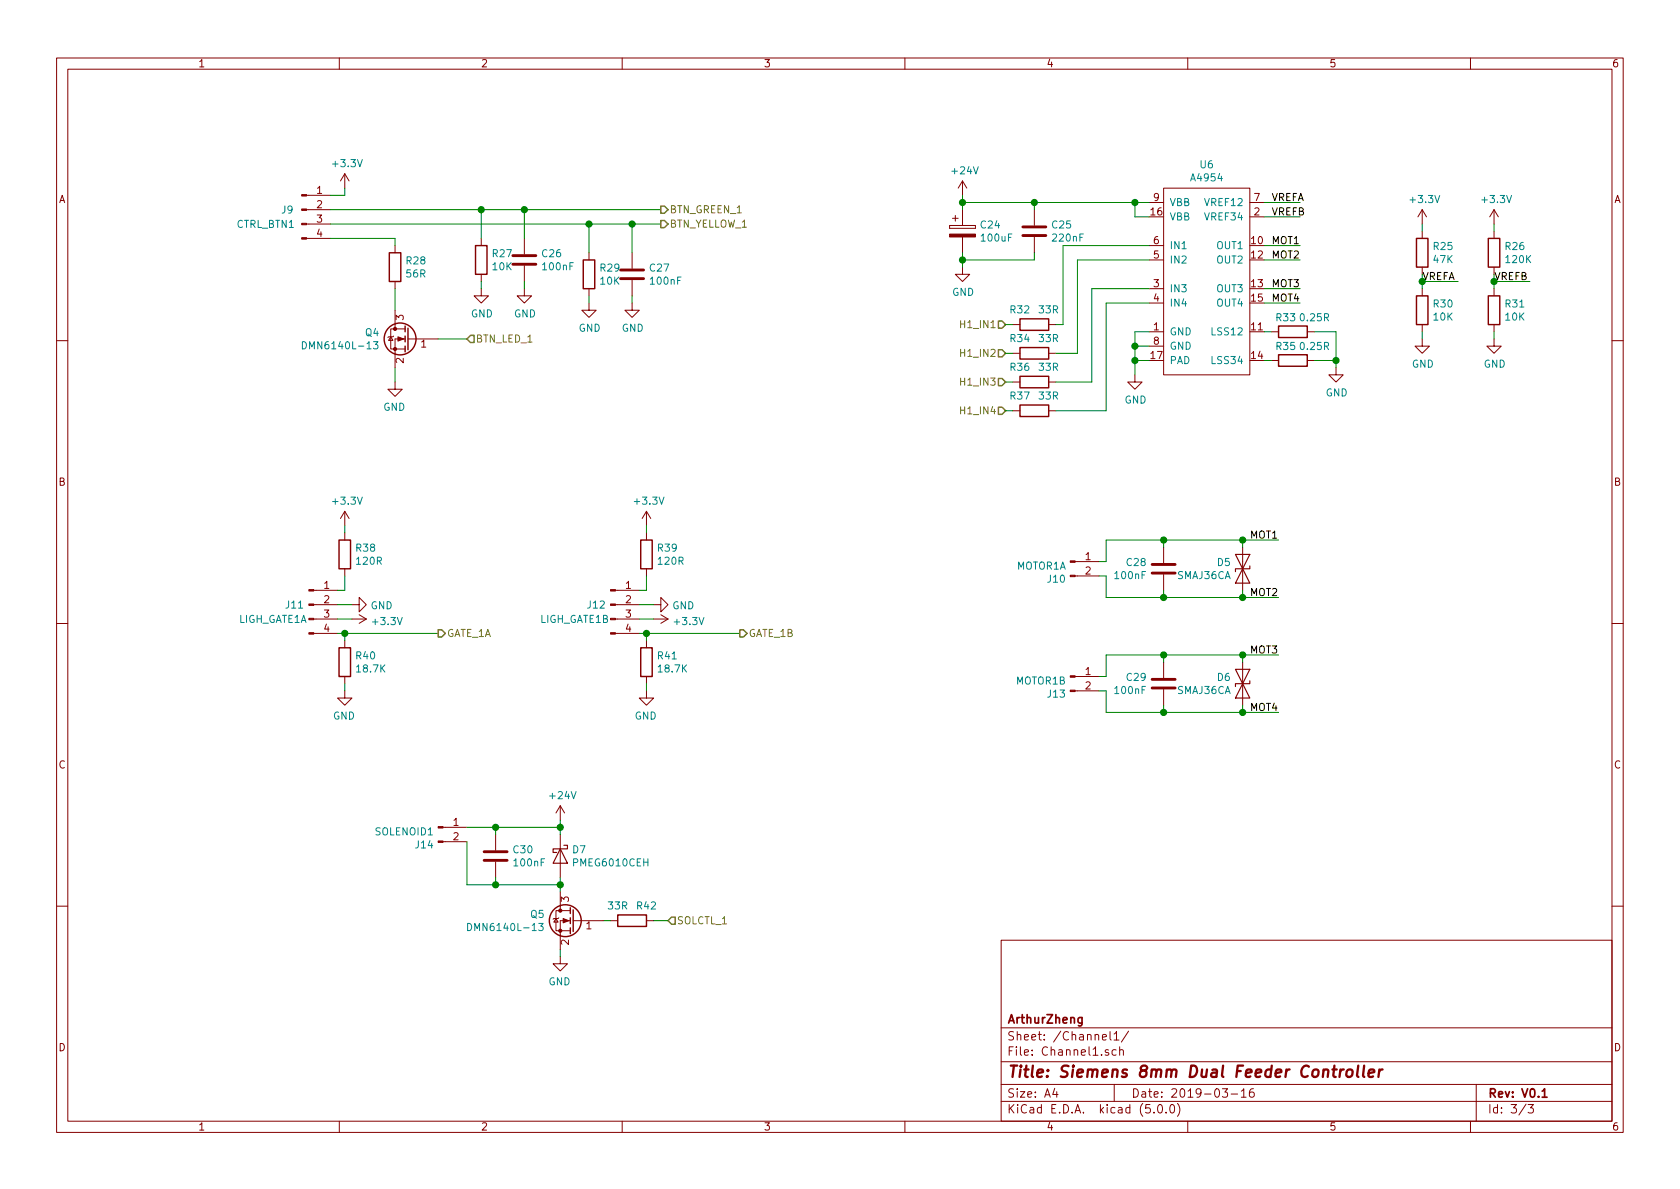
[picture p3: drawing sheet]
<svg xmlns="http://www.w3.org/2000/svg" width="297mm" height="210mm" viewBox="0 0 297 210" stroke-linecap="round" stroke-linejoin="round" font-family="sans-serif">
<g fill="none" stroke="#840000" stroke-width=".18">
<path d="M10 10.3h277v189.9h-277zM12 12.2h273v186.1h-273zM60 10.3v1.9M110 10.3v1.9M160 10.3v1.9M210 10.3v1.9M260 10.3v1.9M54.2 39.6h4.2M54.2 37.1h4.2M54.2 34.5h4.2M61 30.7l-.8 1.3M61 30.7v2.6"/>
<path d="M61 30.7l.7 1.3M167.9 39.9v.5zM167.9 39.9h4.6zM168.4 38.6h1M168.9 38.1v1M170.2 32v2.5M170.2 37.1v2.8M170.2 32l-.8 1.3M170.2 32l.7 1.3M172.5 39.9v.5zM182.9 37.1v2.8M203.2 35.8h2.5"/>
<path d="M205.7 33.3h15.3v33h-15.3zM221 38.3h2.5M221 35.8h2.5M251.5 37.1v2.5M251.5 37.1l-.8 1.2M251.5 37.1l.7 1.2M264.2 37.1v2.5M264.2 37.1l-.8 1.2M264.2 37.1l.7 1.2M54.2 42.2h4.2M69.1 59.6l.4 .6h-.8zM69.6 59.4l-.1 .2h-.8l-.1 .1"/>
<path d="M69.8 58.2h-.7v3.5h2.5M69.8 43.4v1.3M69.8 49.8v1.2M69.8 54.9v3.3M69.8 58.2h1.8M71.6 59.9h-1.8v5.1M72.1 59.9h.2M72.4 59.9h5.1M85.1 51v1.3h1.3l-1.3 1.3-1.3-1.3h1.3M85.1 42.2v1.2M85.1 48.5v1.3M92.7 51v1.3h1.3l-1.3 1.3-1.3-1.3h1.3"/>
<path d="M92.7 42.2v2.8M92.7 47v2.8M104.1 53.6v1.3h1.3l-1.3 1.2-1.2-1.2h1.2M104.1 44.7v1.3M104.1 51v1.3M111.8 53.6v1.3h1.2l-1.2 1.2-1.3-1.2h1.3M111.8 44.7v2.8M111.8 49.5v2.8M167.9 40.4h4.6zM170.2 47.2v1.3h1.2l-1.2 1.3-1.3-1.3h1.3M170.2 41.9v2.8M179.1 57.4h1.2"/>
<path d="M182.9 41.9v2.8M185.4 57.4h1.3M203.2 58.7h2.5M203.2 51h2.5M203.2 53.6h2.5M203.2 46h2.5M203.2 43.4h2.5M224.8 58.7h1.3M231.1 58.7h1.3M251.5 59.9v1.3h1.2l-1.2 1.3-1.3-1.3h1.3M251.5 40.9v1.3M251.5 47.2v1.3"/>
<path d="M251.5 51v1.3M251.5 57.4v1.3M264.2 59.9v1.3h1.2l-1.2 1.3-1.3-1.3h1.3M264.2 40.9v1.3M264.2 47.2v1.3M264.2 51v1.3M264.2 57.4v1.3M10 60.2h2M69.8 67.6v1.2h-1.2l1.2 1.3 1.3-1.3h-1.3M179.1 62.5h1.2M179.1 67.6h1.2M179.1 72.6h1.2"/>
<path d="M185.4 62.5h1.3M185.4 67.6h1.3M185.4 72.6h1.3M200.7 66.3v1.3h1.2l-1.2 1.2-1.3-1.2h1.3M203.2 61.2h2.5M224.8 63.7h1.3M231.1 63.7h1.3M236.2 65v1.3h1.3l-1.3 1.3-1.3-1.3h1.3M285 60.2h2M61 90.4v2.6M61 94.2v1.3M61 90.4l-.8 1.3"/>
<path d="M61 90.4l.7 1.3M114.3 90.4v2.6M114.3 94.2v1.3M114.3 90.4l-.8 1.3M114.3 90.4l.8 1.3M190.1 99.3h4.2M205.7 96.8v2.8M219.7 96.8v7.6M10 110.3h2M55.5 112h4.2M55.5 109.5h4.2M55.5 106.9h4.2"/>
<path d="M55.5 104.4h4.2M61 100.6v1.2M61 113.3v1.2M61 119.6v1.3M62.2 106.9h1.3v1.3l1.3-1.3-1.3-1.2v1.2M62.2 109.5h2.6M63.5 108.7l1.3 .8M64.8 109.5l-1.3 .7M108.8 112h4.2M108.8 109.5h4.2M108.8 106.9h4.2M108.8 104.4h4.2"/>
<path d="M114.3 100.6v1.2M114.3 113.3v1.2M114.3 119.6v1.3M115.6 106.9h1.2v1.3l1.3-1.3-1.3-1.2v1.2M115.6 109.5h2.5M116.8 108.7l1.3 .8M118.1 109.5l-1.3 .7M190.1 101.8h4.2M190.1 119.6h4.2M205.7 101.6v2.8M205.7 117.1v2.8M219.7 117.1v7.6"/>
<path d="M285 110.3h2M61 122.2v1.2h-1.3l1.3 1.3 1.2-1.3h-1.2M114.3 122.2v1.2h-1.3l1.3 1.3 1.3-1.3h-1.3M190.1 122.2h4.2M205.7 121.9v2.8M78.3 148.8h4.2M78.3 146.3h4.2M87.6 147.6v2.8M87.6 152.4v2.8M99.1 142.5l-.8 1.3M99.1 142.5v2.5M99.1 147.6v7.6"/>
<path d="M99.1 157.7v3.3M99.1 142.5l.7 1.3M10 160.2h2M98.3 162.4l.4 .7h-.8zM98.8 162.3l-.1 .1h-.8l-.1 .2M99.1 169.2v1.2h-1.3l1.3 1.3 1.2-1.3h-1.2M99.1 161h-.8v3.6h2.5M99.1 161h1.7M100.8 162.8h-1.7v5.1M101.3 162.8h.2M101.6 162.8h5.1M107.9 162.8h1.3"/>
<path d="M114.3 162.8h1.3M177 166.3h108v32h-108zM285 160.2h2M60 198.3v1.9M110 198.3v1.9M160 198.3v1.9M177 194.8h108M177 191.8h108M177 187.8h108M177 181.8h108M186.5 192.5l-.4 1h1M186.8 193v1"/>
<path d="M194.9 183.4l.7-.1v-.3l-.5-.1-.2 .2 .1 .7h.6M196 185.7a.37 .37 0 0 0-.6 .1l.1 .2 .5 .2 .1 .1-.3 .3-.4-.1M196.3 182.4v1.3l.2 .2M197 182.8l.4-.4v1.5M197 183.9h.8M197 191.8v3M197.3 185.7l-.4-.1-.3 .3 .1 .6 .2 .1 .4-.1M198 185.7a.37 .37 0 0 1 .6 .1v.8M198 185.1v1.5M199.5 182.3l-1.2 2M204 196.7v.1M204.8 195.5l.4-.2a.94 .94 0 0 1 0 1.5 .79 .79 0 0 1-.4-1.3z"/>
<path d="M206.2 196.7v.1M207 195.4l.3-.1a.94 .94 0 0 1 0 1.5 .82 .82 0 0 1-.3-1.4zM208.2 195.1a1.71 1.71 0 0 1 0 2.3M210 198.3v1.9M216.1 192.5h.9l-.4 .6 .4 .1v.7l-.2 .1-.7-.1M217.7 193.5h1.1M219.5 193l.4-.5v1.5M219.5 194h.8M221.6 192.5a.59 .59 0 0 0-.7 .7l.1 .7 .2 .1 .5-.1 .1-.5-.2-.2-.4-.1-.3 .3M260 198.3v1.9M261 191.8v6.5M269.8 195.2l-1.2 2"/>
<path d="M270.2 195.3h.9l-.5 .6 .4 .1v.7l-.2 .1-.6-.1"/>
</g>
<path d="M191.3 179.9v1.2l-.3 .3h-.3M191.3 180l-.4-.1-.3 .3 .1 .6 .2 .1 .4-.1M272.7 193l.4-.5v1.5M272.7 194h.8" fill="none" stroke="#840000" stroke-width=".3"/>
<path d="M237 189.1l-.2 1.3M237.6 189.1a.55 .55 0 0 0-.6 .4M238.2 189.3a.54 .54 0 0 1 .6-.2 .54 .54 0 0 1 .4 .4l-.1 .6a.56 .56 0 0 1-.5 .4 .56 .56 0 0 1-.6-.4zM240.2 188.4l-.3 1.8 .3 .2M241.2 188.4l-.2 1.8 .2 .2M242 189.8l1-.2-.1-.4h-.7l-.3 1 .3 .2 .6-.1M243.9 189.1l-.2 1.3M244.4 189.1a.54 .54 0 0 0-.6 .4" fill="none" stroke="#840000" stroke-width=".41"/>
<g fill="#840000" stroke="#840000" stroke-width=".18">
<path d="M53.3 42h.9v.3h-.9z"/>
<path d="M53.3 39.5h.9v.2h-.9z"/>
<path d="M53.3 37h.9v.2h-.9z"/>
<path d="M53.3 34.4h.9v.3h-.9z"/>
<path d="M54.6 111.9h.9v.2h-.9z"/>
<path d="M54.6 109.3h.9v.3h-.9z"/>
<path d="M54.6 106.8h.9v.3h-.9z"/>
<path d="M54.6 104.3h.9v.2h-.9z"/>
<path d="M107.9 111.9h.9v.2h-.9z"/>
<path d="M107.9 109.3h.9v.3h-.9z"/>
<path d="M107.9 106.8h.9v.3h-.9z"/>
<path d="M107.9 104.3h.9v.2h-.9z"/>
<path d="M167.9 41.4h4.6v.5h-4.6z"/>
<path d="M189.2 101.7h.9v.3h-.9z"/>
<path d="M189.2 99.2h.9v.2h-.9z"/>
<path d="M189.2 122h.9v.3h-.9z"/>
<path d="M189.2 119.5h.9v.3h-.9z"/>
<path d="M77.5 148.7h.8v.3h-.8z"/>
<path d="M77.5 146.2h.8v.2h-.8z"/>
<path d="M70.4 59.6l1 .3-1 .4z"/>
<path d="M99.6 162.4l1 .4-1 .4z"/>
<circle cx="69.8" cy="61.7" r=".28"/>
<circle cx="69.8" cy="58.2" r=".28"/>
<circle cx="99.1" cy="164.6" r=".28"/>
<circle cx="99.1" cy="161" r=".28"/>
</g>
<g fill="none" stroke="#008400" stroke-width=".18">
<path d="M58.4 37.1h58.4M58.4 39.6h58.4M61 33.3v1.2h-2.6M85.1 37.1v5.1M92.7 37.1v5.1M104.1 39.6v5.1M111.8 39.6v5.1M170.2 35.8h33M170.2 34.5v2.6M182.9 35.8v1.3M200.7 35.8v2.5h2.5M223.5 38.3h6.4"/>
<path d="M223.5 35.8h6.4M251.5 39.6v1.3M264.2 39.6v1.3M58.4 42.2h11.4v1.2M69.8 51v3.9M77.5 59.9h5M85.1 49.8v1.2M92.7 49.8v1.2M104.1 52.3v1.3M111.8 52.3v1.3M170.2 44.7v2.5M177.8 57.4h1.3"/>
<path d="M182.9 44.7v1.3h-12.7M203.2 58.7h-2.5v7.6M203.2 46h-12.7v16.5h-3.8M203.2 43.4h-15.2v14h-1.3M203.2 51h-10.2v16.6h-6.3M203.2 53.6h-7.6v19h-8.9M223.5 58.7h1.3M223.5 46h6.4M223.5 43.4h6.4M223.5 51h6.4M223.5 53.6h6.4M232.4 58.7h3.8v6.3"/>
<path d="M251.5 58.7v1.2M257.8 49.8h-6.3v1.2M264.2 58.7v1.2M270.5 49.8h-6.3v1.2M69.8 65v2.6M177.8 72.6h1.3M177.8 67.6h1.3M177.8 62.5h1.3M200.7 63.7h2.5M200.7 61.2h2.5M223.5 63.7h1.3M232.4 63.7h3.8"/>
<path d="M61 93v1.2M114.3 93v1.2M205.7 95.5v1.3M219.7 95.5v1.3M226.1 95.5h-30.5v3.8h-1.3M59.7 106.9h2.5M59.7 109.5h2.5M59.7 112h17.8M61 101.8v2.6h-1.3M61 112v1.3M113 106.9h2.6M113 109.5h2.6"/>
<path d="M113 112h17.8M114.3 101.8v2.6h-1.3M114.3 112v1.3M194.3 101.8h1.3v3.9h30.5M205.7 104.4v1.3M205.7 115.8v1.3M219.7 104.4v1.3M219.7 115.8v1.3M226.1 115.8h-30.5v3.8h-1.3M61 120.9v1.3M114.3 120.9v1.3M194.3 122.2h1.3v3.8h30.5"/>
<path d="M205.7 124.7v1.3M219.7 124.7v1.3M82.5 146.3h16.6M82.5 148.8v7.7h16.6M87.6 146.3v1.3M87.6 155.2v1.3M99.1 145v2.6M99.1 155.2v2.5M99.1 167.9v1.3M106.7 162.8h1.2M115.6 162.8h2.5"/>
</g>
<g fill="none" stroke="#840000" stroke-width=".25">
<path d="M68.8 44.7h2.1v5.1h-2.1zM71.6 57.7v1M71.6 59.4v1M72.1 58v3.8M84.1 43.4h2v5.1h-2zM103.1 46h2.1v5h-2.1zM180.3 56.4h5.1v2h-5.1zM226.1 57.7h5v2h-5zM250.4 42.2h2.1v5h-2.1zM250.4 52.3h2.1v5.1h-2.1zM263.1 42.2h2.1v5h-2.1zM263.1 52.3h2.1v5.1h-2.1z"/>
<path d="M71.6 61.2v1M180.3 61.5h5.1v2h-5.1zM180.3 66.5h5.1v2.1h-5.1zM180.3 71.6h5.1v2.1h-5.1zM226.1 62.7h5v2.1h-5zM59.9 95.5h2.1v5.1h-2.1zM113.3 95.5h2v5.1h-2zM59.9 114.5h2.1v5.1h-2.1zM113.3 114.5h2v5.1h-2zM100.8 160.5v1M100.8 162.3v1M100.8 164.1v1"/>
<path d="M101.3 160.9v3.8M109.2 161.8h5.1v2h-5.1z"/>
<circle cx="70.7" cy="59.9" r="2.82"/>
<circle cx="99.9" cy="162.8" r="2.82"/>
</g>
<path d="M90.7 46.7h4M90.7 45.2h4M109.7 49.3h4.1M109.7 47.7h4.1M180.8 41.7h4.1M180.8 40.1h4.1M203.7 99.8h4.1M203.7 101.3h4.1M203.7 121.7h4.1M203.7 120.1h4.1M85.6 152.1h4.1M85.6 150.6h4.1" fill="none" stroke="#840000" stroke-width=".51"/>
<g fill="#008400" stroke="#008400" stroke-width=".25">
<circle cx="85.1" cy="37.1" r=".51"/>
<circle cx="92.7" cy="37.1" r=".51"/>
<circle cx="111.8" cy="39.6" r=".51"/>
<circle cx="104.1" cy="39.6" r=".51"/>
<circle cx="61" cy="112" r=".51"/>
<circle cx="114.3" cy="112" r=".51"/>
<circle cx="236.2" cy="63.7" r=".51"/>
<circle cx="200.7" cy="63.7" r=".51"/>
<circle cx="182.9" cy="35.8" r=".51"/>
<circle cx="170.2" cy="35.8" r=".51"/>
<circle cx="170.2" cy="46" r=".51"/>
<circle cx="200.7" cy="35.8" r=".51"/>
<circle cx="200.7" cy="61.2" r=".51"/>
<circle cx="219.7" cy="95.5" r=".51"/>
<circle cx="219.7" cy="105.7" r=".51"/>
<circle cx="205.7" cy="95.5" r=".51"/>
<circle cx="205.7" cy="105.7" r=".51"/>
<circle cx="219.7" cy="115.8" r=".51"/>
<circle cx="219.7" cy="126" r=".51"/>
<circle cx="205.7" cy="115.8" r=".51"/>
<circle cx="205.7" cy="126" r=".51"/>
<circle cx="87.6" cy="146.3" r=".51"/>
<circle cx="87.6" cy="156.5" r=".51"/>
<circle cx="99.1" cy="146.3" r=".51"/>
<circle cx="99.1" cy="156.5" r=".51"/>
<circle cx="251.5" cy="49.8" r=".51"/>
<circle cx="264.2" cy="49.8" r=".51"/>
</g>
<path d="M116.8 36.4h.7l.6 .7-.6 .6h-.7zM116.8 39h.7l.6 .6-.6 .7h-.7zM83.2 59.3h.6v1.3h-.6l-.7-.7zM176.5 56.8h.7l.6 .6-.6 .6h-.7zM176.5 72h.7l.6 .6-.6 .7h-.7zM176.5 66.9h.7l.6 .7-.6 .6h-.7zM176.5 61.8h.7l.6 .7-.6 .6h-.7zM77.5 111.4h.6l.6 .6-.6 .6h-.6zM130.8 111.4h.6l.7 .6-.7 .6h-.6zM118.1 162.8l.6-.6h.7v1.2h-.7z" fill="none" stroke="#848400" stroke-width=".25"/>
<path d="M218.4 98h2.6l-1.3 2.6zM218.4 118.4h2.6l-1.3 2.5zM219.7 100.6l1.3 2.5h-2.6zM221 100.1v.5h-2.6v.5M219.7 120.9l1.3 2.5h-2.6zM221 120.4v.5h-2.6v.5M99.1 150.1l1.2 2.5h-2.5zM99.7 149.5h.6v.6h-2.5v.6h.6" fill="none" stroke="#840000" stroke-width=".2"/>
<path d="M53.5 60.4a.64 .64 0 0 1 .7 .7 .64 .64 0 0 1-.7 .6zM66 60.4h.8l-.4 .5 .4 .1v.5l-.2 .2-.6-.1M82.7 163.3a.64 .64 0 0 1 .7 .6 .64 .64 0 0 1-.7 .7zM95.2 163.3h.8l-.4 .5 .4 .1v.4l-.2 .3-.6-.2" fill="none" stroke="#008484" stroke-width=".18"/>
<text font-size="2.8" fill="#840000" x="178" y="190.5">Title: Siemens 8mm Dual Feeder Controller</text>
<g font-size="2.1" fill="#840000">
<text x="178" y="184">Sheet: /Channel1/</text>
<text x="178" y="181">ArthurZheng</text>
<text x="178" y="186.7">File: Channel1.sch</text>
<text x="178" y="196.9">KiCad E.D.A. kicad (5.0.0)</text>
<text x="178" y="194.1">Size: A4</text>
<text x="200" y="194.1">Date: 2019-03-16</text>
<text x="263" y="194.1">Rev: V0.1</text>
<text x="263" y="196.9">Id: 3/3</text>
</g>
<g font-size="1.8" fill="#840000">
<text x="35" y="11.9">1</text>
<text x="85" y="11.9">2</text>
<text x="135" y="11.9">3</text>
<text x="185" y="11.9">4</text>
<text x="235" y="11.9">5</text>
<text x="285" y="11.9">6</text>
<text x="10.4" y="35.9">A</text>
<text x="56" y="34.3">1</text>
<text x="204" y="35.6">9</text>
<text x="221.8" y="35.6">7</text>
<text x="285.4" y="35.9">A</text>
<text x="56" y="36.8">2</text>
<text x="56" y="39.4">3</text>
<text x="56" y="41.9">4</text>
<text x="203.5" y="38.1">16</text>
<text x="221.8" y="38.1">2</text>
<text x="204" y="45.7">5</text>
<text x="204" y="43.2">6</text>
<text x="221.3" y="43.2">10</text>
<text x="221.3" y="45.7">12</text>
<text x="204" y="50.8">3</text>
<text x="204" y="53.3">4</text>
<text x="221.3" y="50.8">13</text>
<text x="221.3" y="53.3">15</text>
<text x="71.4" y="56.6" transform="rotate(-90 71.4 56.6)">3</text>
<text x="204" y="58.4">1</text>
<text x="221.3" y="58.4">11</text>
<text x="71.4" y="64.2" transform="rotate(-90 71.4 64.2)">2</text>
<text x="74.4" y="61.5">1</text>
<text x="203.5" y="63.5">17</text>
<text x="204" y="61">8</text>
<text x="221.3" y="63.5">14</text>
<text x="10.4" y="85.9">B</text>
<text x="285.4" y="85.9">B</text>
<text x="191.9" y="99.1">1</text>
<text x="191.9" y="101.6">2</text>
<text x="57.3" y="104.1">1</text>
<text x="57.3" y="106.7">2</text>
<text x="110.6" y="104.1">1</text>
<text x="110.6" y="106.7">2</text>
<text x="57.3" y="109.2">3</text>
<text x="57.3" y="111.8">4</text>
<text x="110.6" y="109.2">3</text>
<text x="110.6" y="111.8">4</text>
<text x="191.9" y="119.4">1</text>
<text x="191.9" y="121.9">2</text>
<text x="10.4" y="135.9">C</text>
<text x="285.4" y="135.9">C</text>
<text x="80.2" y="146">1</text>
<text x="80.2" y="148.6">2</text>
<text x="100.6" y="159.5" transform="rotate(-90 100.6 159.5)">3</text>
<text x="100.6" y="167.1" transform="rotate(-90 100.6 167.1)">2</text>
<text x="103.7" y="164.3">1</text>
<text x="10.4" y="185.9">D</text>
<text x="285.4" y="185.9">D</text>
<text x="35" y="199.9">1</text>
<text x="85" y="199.9">2</text>
<text x="135" y="199.9">3</text>
<text x="185" y="199.9">4</text>
<text x="235" y="199.9">5</text>
<text x="285" y="199.9">6</text>
</g>
<g font-size="1.8" fill="#008484">
<text x="59" y="29.6">+3.3V</text>
<text x="212.2" y="29.8">U6</text>
<text x="168.5" y="30.8">+24V</text>
<text x="210.8" y="32.1">A4954</text>
<text x="249.5" y="35.9">+3.3V</text>
<text x="262.2" y="35.9">+3.3V</text>
<text x="41.8" y="40.3">CTRL_BTN1</text>
<text x="49.8" y="37.8">J9</text>
<text x="173.5" y="40.4">C24</text>
<text x="186.1" y="40.4">C25</text>
<text x="206.8" y="39">VBB</text>
<text x="206.8" y="36.4">VBB</text>
<text x="213.3" y="39">VREF34</text>
<text x="213.3" y="36.4">VREF12</text>
<text x="71.9" y="46.8">R28</text>
<text x="87.1" y="45.5">R27</text>
<text x="87.1" y="47.8">10K</text>
<text x="95.9" y="45.5">C26</text>
<text x="96.1" y="47.8">100nF</text>
<text x="173.6" y="42.7">100uF</text>
<text x="186.3" y="42.7">220nF</text>
<text x="206.8" y="46.6">IN2</text>
<text x="206.8" y="44.1">IN1</text>
<text x="215.2" y="44.1">OUT1</text>
<text x="215.2" y="46.6">OUT2</text>
<text x="253.5" y="44.2">R25</text>
<text x="253.5" y="46.5">47K</text>
<text x="266.2" y="44.2">R26</text>
<text x="266.3" y="46.5">120K</text>
<text x="71.9" y="49.1">56R</text>
<text x="106.2" y="48">R29</text>
<text x="106.2" y="50.3">10K</text>
<text x="115" y="48">C27</text>
<text x="115.1" y="50.3">100nF</text>
<text x="168.4" y="52.3">GND</text>
<text x="206.8" y="51.7">IN3</text>
<text x="215.2" y="51.7">OUT3</text>
<text x="64.6" y="59.5">Q4</text>
<text x="83.3" y="56.1">GND</text>
<text x="90.9" y="56.1">GND</text>
<text x="102.3" y="58.7">GND</text>
<text x="109.9" y="58.7">GND</text>
<text x="178.7" y="55.4">R32</text>
<text x="183.8" y="55.4">33R</text>
<text x="206.8" y="59.3">GND</text>
<text x="206.8" y="54.2">IN4</text>
<text x="214.6" y="59.3">LSS12</text>
<text x="215.2" y="54.2">OUT4</text>
<text x="225.7" y="56.8">R33</text>
<text x="230" y="56.8">0.25R</text>
<text x="253.5" y="54.4">R30</text>
<text x="253.5" y="56.7">10K</text>
<text x="266.2" y="54.4">R31</text>
<text x="266.2" y="56.7">10K</text>
<text x="54.3" y="61.8">DMN6140L-13</text>
<text x="178.7" y="60.5">R34</text>
<text x="178.7" y="65.6">R36</text>
<text x="183.8" y="60.5">33R</text>
<text x="183.8" y="65.6">33R</text>
<text x="206.8" y="64.4">PAD</text>
<text x="206.8" y="61.8">GND</text>
<text x="214.6" y="64.4">LSS34</text>
<text x="225.7" y="61.9">R35</text>
<text x="230" y="61.9">0.25R</text>
<text x="249.6" y="65">GND</text>
<text x="262.3" y="65">GND</text>
<text x="178.7" y="70.7">R37</text>
<text x="183.8" y="70.7">33R</text>
<text x="198.8" y="71.4">GND</text>
<text x="234.4" y="70.1">GND</text>
<text x="67.8" y="72.6">GND</text>
<text x="59" y="89.2">+3.3V</text>
<text x="112.3" y="89.2">+3.3V</text>
<text x="63" y="97.6">R38</text>
<text x="63.1" y="99.9">120R</text>
<text x="116.4" y="97.6">R39</text>
<text x="116.5" y="99.9">120R</text>
<text x="179.7" y="100.7">MOTOR1A</text>
<text x="199.3" y="100.1">C28</text>
<text x="215.3" y="100.1">D5</text>
<text x="50.6" y="107.6">J11</text>
<text x="65.5" y="107.7">GND</text>
<text x="103.9" y="107.6">J12</text>
<text x="118.9" y="107.7">GND</text>
<text x="185.3" y="103">J10</text>
<text x="197.3" y="102.4">100nF</text>
<text x="208.2" y="102.4">SMAJ36CA</text>
<text x="42.1" y="110.2">LIGH_GATE1A</text>
<text x="66.1" y="110.5">+3.3V</text>
<text x="95.4" y="110.2">LIGH_GATE1B</text>
<text x="119.4" y="110.5">+3.3V</text>
<text x="63" y="116.6">R40</text>
<text x="63.2" y="118.9">18.7K</text>
<text x="116.4" y="116.6">R41</text>
<text x="116.5" y="118.9">18.7K</text>
<text x="179.6" y="121.1">MOTOR1B</text>
<text x="185.3" y="123.4">J13</text>
<text x="197.3" y="122.7">100nF</text>
<text x="199.3" y="120.4">C29</text>
<text x="208.2" y="122.7">SMAJ36CA</text>
<text x="215.3" y="120.4">D6</text>
<text x="58.9" y="127.2">GND</text>
<text x="112.2" y="127.2">GND</text>
<text x="97.4" y="141.3">+24V</text>
<text x="66.4" y="147.7">SOLENOID1</text>
<text x="73.5" y="150">J14</text>
<text x="90.8" y="150.9">C30</text>
<text x="91" y="153.2">100nF</text>
<text x="101.3" y="150.9">D7</text>
<text x="101.6" y="153.2">PMEG6010CEH</text>
<text x="107.6" y="160.8">33R</text>
<text x="112.7" y="160.8">R42</text>
<text x="83.5" y="164.6">DMN6140L-13</text>
<text x="93.9" y="162.3">Q5</text>
<text x="97" y="174.2">GND</text>
</g>
<g font-size="1.8">
<text x="224.8" y="35.6">VREFA</text>
<text x="224.8" y="38.1">VREFB</text>
<text x="224.8" y="43.2">MOT1</text>
<text x="224.8" y="45.7">MOT2</text>
<text x="224.8" y="50.8">MOT3</text>
<text x="224.8" y="53.3">MOT4</text>
<text x="221.2" y="95.2">MOT1</text>
<text x="221.2" y="105.4">MOT2</text>
<text x="221.2" y="115.6">MOT3</text>
<text x="221.2" y="125.7">MOT4</text>
</g>
<g font-size="1.8" fill="#848400">
<text x="118.4" y="37.7">BTN_GREEN_1</text>
<text x="118.4" y="40.3">BTN_YELLOW_1</text>
<text x="170.3" y="58">H1_IN1</text>
<text x="84.1" y="60.6">BTN_LED_1</text>
<text x="170.3" y="63.1">H1_IN2</text>
<text x="170.3" y="68.2">H1_IN3</text>
<text x="170.3" y="73.3">H1_IN4</text>
<text x="79" y="112.6">GATE_1A</text>
<text x="132.3" y="112.6">GATE_1B</text>
<text x="119.6" y="163.4">SOLCTL_1</text>
</g>
<g font-size="1.8" fill="#008400">
<text x="251.5" y="49.5">VREFA</text>
<text x="264.2" y="49.5">VREFB</text>
</g>
</svg>
